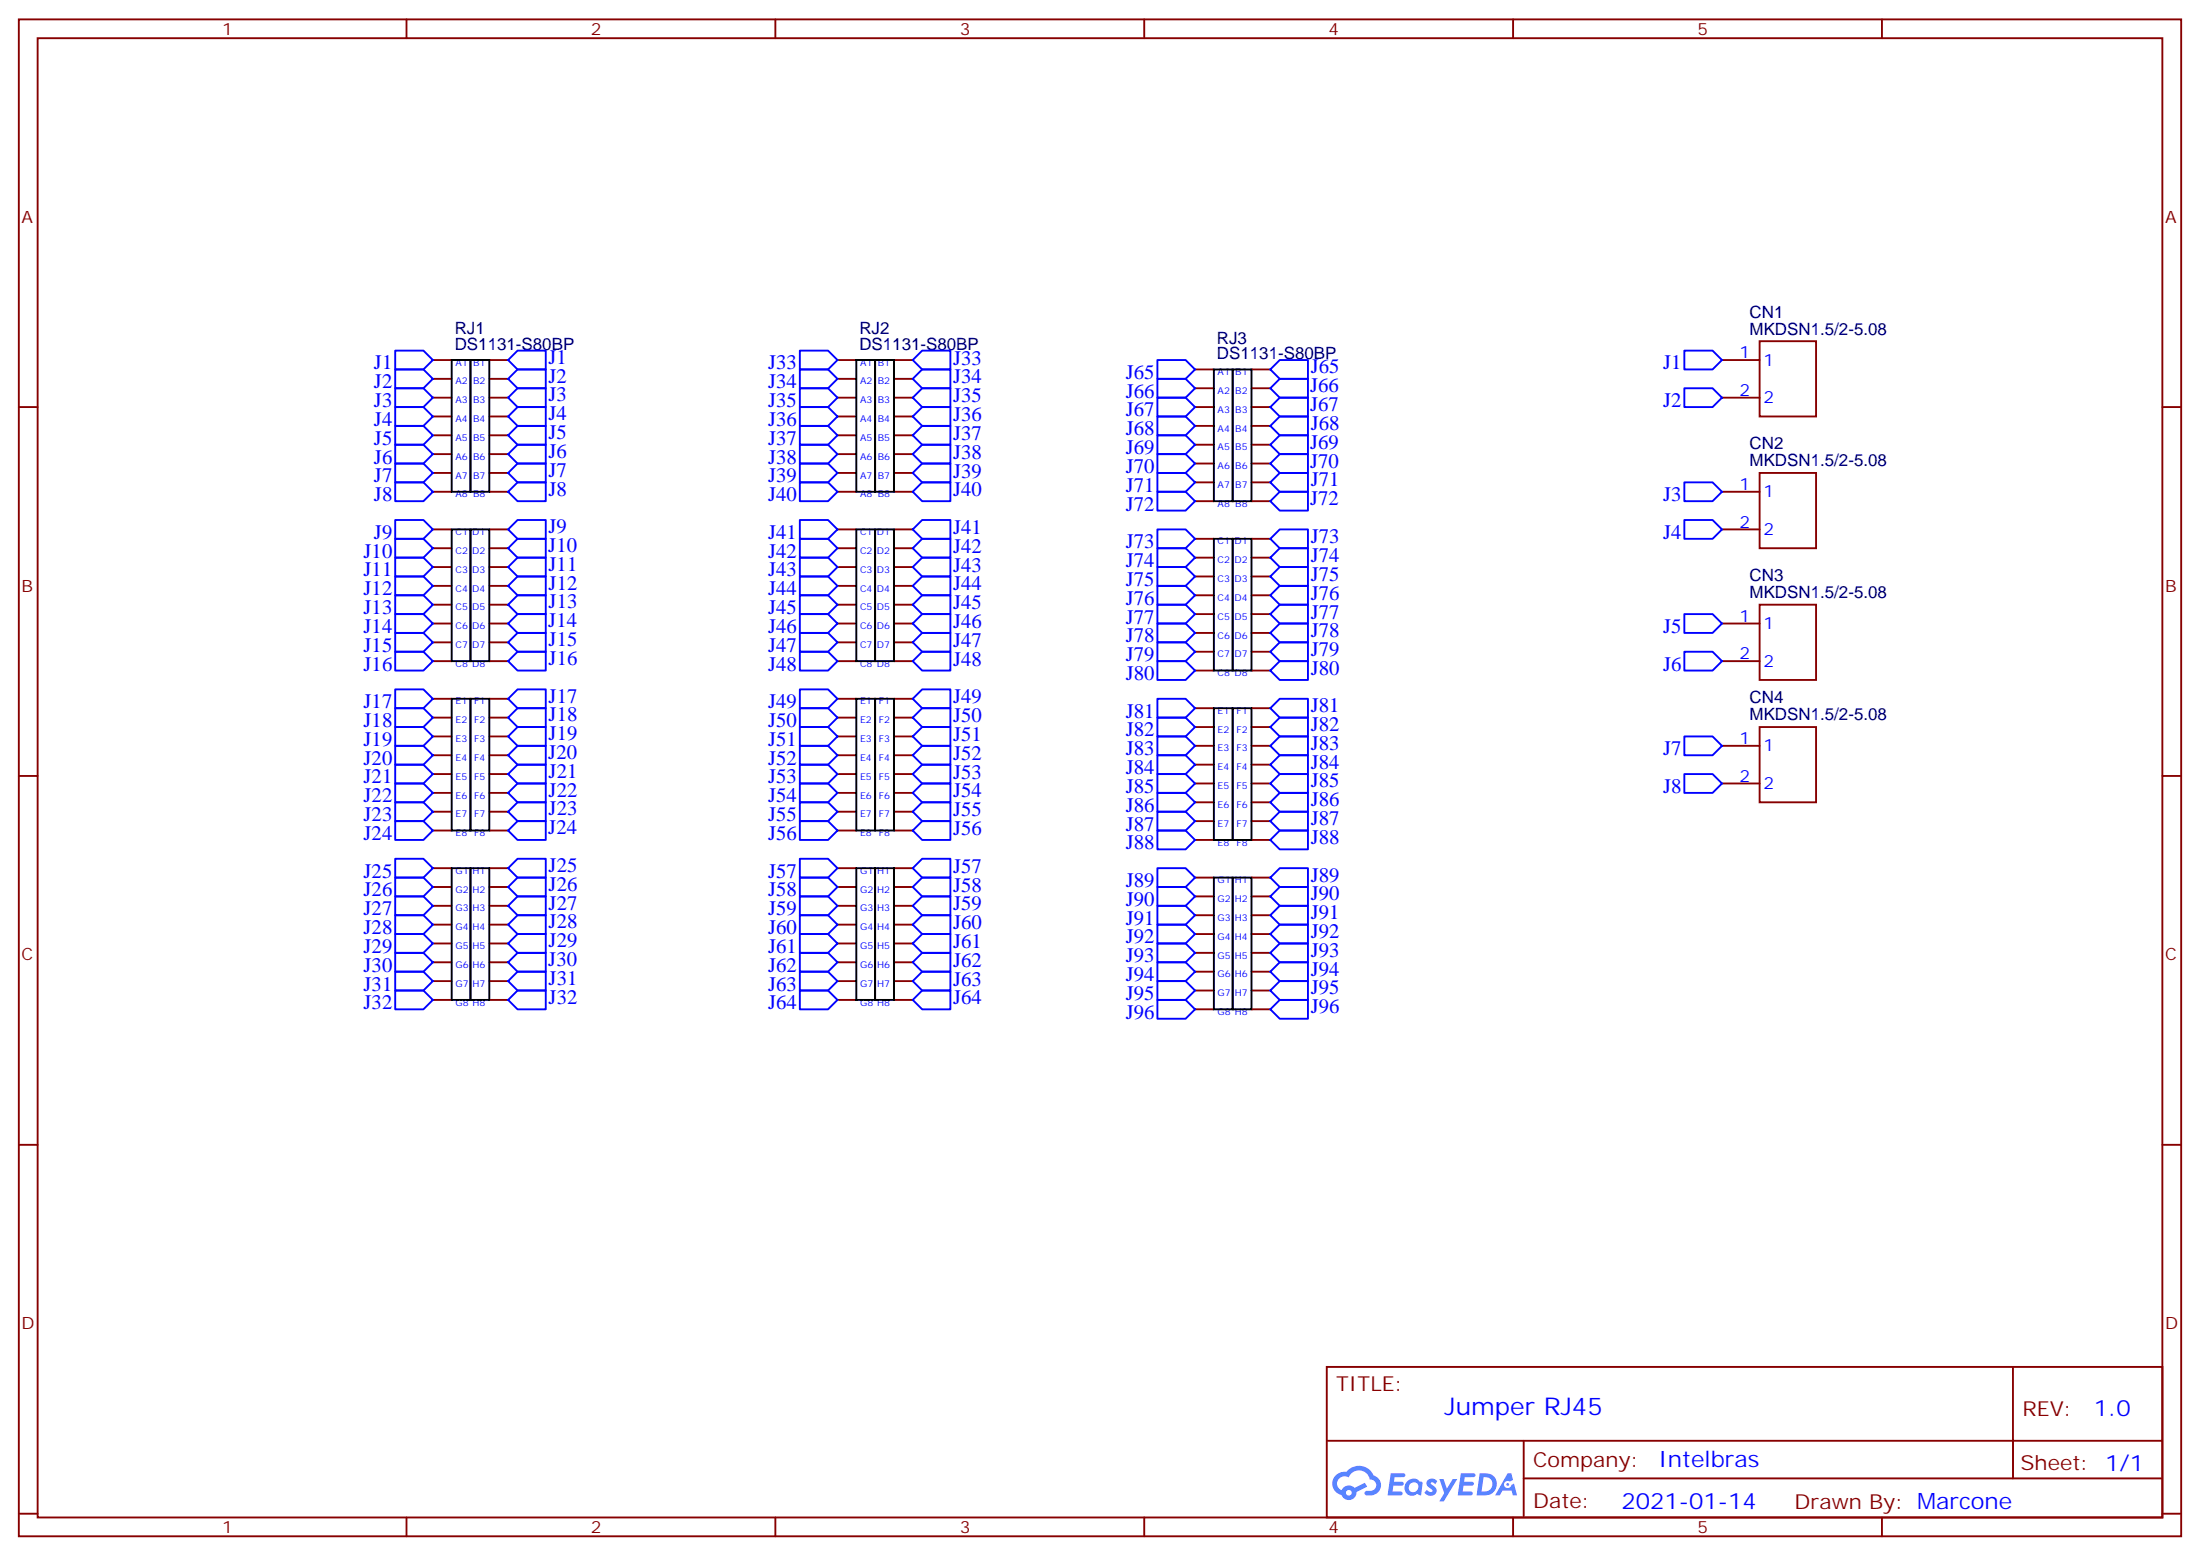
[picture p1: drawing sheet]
<svg xmlns="http://www.w3.org/2000/svg" width="412mm" height="292mm" viewBox="0 0 412 292" stroke-linecap="round" stroke-linejoin="round" font-family="sans-serif">
<g fill="none" stroke="#870000" stroke-width=".35">
<path d="M3.5 3.6h405.4v284.4h-405.4zM7.1 7.2h398.2v277.2h-398.2zM76.2 3.6v3.6M145.3 3.6v3.6M214.5 3.6v3.6M283.6 3.6v3.6M352.8 3.6v3.6M3.5 76.3h3.6M405.3 76.3h3.6M3.5 145.5h3.6M405.3 145.5h3.6M3.5 214.6h3.6"/>
<path d="M405.3 214.6h3.6M248.7 256.2h156.6v28.2h-156.6zM377.3 256.2v20.9M248.7 270.1h156.5M285.6 277.1h119.6M285.6 270.1v14.1M3.5 283.7h3.6M76.2 284.4v3.6M145.3 284.4v3.6M214.5 284.4v3.6M283.6 284.4v3.6M352.8 284.4v3.6"/>
<path d="M405.3 283.7h3.6"/>
</g>
<g fill="#5487ff">
<path d="M267.7 277.4a1.22 1.22 0 0 1 1.7 .3l-.4 .5a.47 .47 0 0 0-.3-.4 .47 .47 0 0 0-.5 .2v.2a1.55 1.55 0 0 1 1.1 1.5 1.34 1.34 0 0 1-2.3 .1l.5-.5a.6 .6 0 0 0 .5 .4 .6 .6 0 0 0 .5-.3l-.1-.2a1.25 1.25 0 0 1-.9-1.6z"/>
<path d="M260.7 276.2h1.5a1.22 1.22 0 0 1 1.2 .1 .37 .37 0 0 1-.3 .6h-1.7l-.1 .9h1.5a.37 .37 0 0 1 .3 .3 .37 .37 0 0 1-.3 .4h-1.6l-.2 1.1h.8a1.15 1.15 0 0 1 1.1 .2 .36 .36 0 0 1-.3 .5h-2.5z"/>
<path d="M273.8 276.2h1.6a1.23 1.23 0 0 1 1.1 .1 .37 .37 0 0 1-.3 .6h-1.6l-.2 .9h1.6a.37 .37 0 0 1 .3 .3 .37 .37 0 0 1-.4 .4h-1.6l-.1 1.1h.7a1.15 1.15 0 0 1 1.1 .2 .36 .36 0 0 1-.3 .5h-2.4z"/>
<path d="M282.6 276.2h.7l.3 1.2-.6 .3a.69 .69 0 0 0-1 .3 .69 .69 0 0 0 .4 1 .69 .69 0 0 0 .9-.7l.5-.2 .6 2.2h-.8l-.2-.9h-1.8l-.5 .9h-.8z"/>
<path d="M269.8 277.2h.8l.6 1.9 1.1-1.9h.9l-2.6 4.2h-.8l.9-1.5z"/>
<path d="M277.4 276.2l-.6 4.1h1.3a2.11 2.11 0 0 0 2.5-2.1 2.11 2.11 0 0 0-2.5-2zM278.1 276.9a1.39 1.39 0 0 1 1.7 1.4 1.39 1.39 0 0 1-1.8 1.3h-.3z"/>
<path d="M263.7 277.8a1.47 1.47 0 0 0-.1 2.1 1.47 1.47 0 0 0 2.1 .1l.7 .3 .3-2.3-.2-.2-.4-.1a1.49 1.49 0 0 0-2.4 .1zM264.4 278.1a.91 .91 0 0 1 1.5 .4 .91 .91 0 0 1-1 1.2 .87 .87 0 0 1-.8-.6 .87 .87 0 0 1 .3-1z"/>
<path d="M250.4 276.5a2.18 2.18 0 0 0 1.1 3.7 1.44 1.44 0 0 0 1.6 1 1.44 1.44 0 0 0 1.2-1.5l2-1-.5-.8-1.9 1a1.47 1.47 0 0 0-2.4 .5 1.39 1.39 0 0 1-.7-2 1.39 1.39 0 0 1 2-.5 2.08 2.08 0 0 1 2.2-1.3 2.08 2.08 0 0 1 1.8 1.7 1.07 1.07 0 0 1 1.2 1 1.07 1.07 0 0 1-1 1.2h-.7a.43 .43 0 0 0-.5 .3 .43 .43 0 0 0 .4 .5 2.02 2.02 0 0 0 2.3-.8 2.02 2.02 0 0 0-.2-2.4l-.8-.5a2.98 2.98 0 0 0-5.1-.7l-1.1 .1zM252.3 279.8a.55 .55 0 0 1 1.1 0 .55 .55 0 0 1-1.1 0z"/>
<circle cx="282.6" cy="278.3" r=".26"/>
</g>
<g fill="none" stroke="#870000" stroke-width=".35">
<path d="M81.1 78.1h3.6M81.1 74.5h3.6M81.1 71h3.6M81.1 67.5h3.6M91.7 78.1h3.5M91.7 74.5h3.5M91.7 71h3.5M91.7 67.5h3.5M157 78.1h3.5M157 74.5h3.5M157 71h3.5M157 67.5h3.5"/>
<path d="M167.6 78.1h3.5M167.6 74.5h3.5M167.6 71h3.5M167.6 67.5h3.5M224 79.8h3.5M224 76.3h3.5M224 72.8h3.5M224 69.3h3.5M234.6 79.8h3.5M234.6 76.3h3.5M234.6 72.8h3.5M234.6 69.3h3.5"/>
<path d="M322.8 74.5h7M322.8 67.5h7M329.8 64h10.6v14.1h-10.6zM81.1 92.2h3.6M81.1 88.7h3.6M81.1 85.1h3.6M81.1 81.6h3.6M81.1 99.2h3.6M91.7 92.2h3.5M91.7 88.7h3.5M91.7 85.1h3.5M91.7 81.6h3.5"/>
<path d="M91.7 99.2h3.5M157 92.2h3.5M157 88.7h3.5M157 85.1h3.5M157 81.6h3.5M157 99.2h3.5M167.6 92.2h3.5M167.6 88.7h3.5M167.6 85.1h3.5M167.6 81.6h3.5M167.6 99.2h3.5M224 93.9h3.5"/>
<path d="M224 90.4h3.5M224 86.9h3.5M224 83.4h3.5M234.6 93.9h3.5M234.6 90.4h3.5M234.6 86.9h3.5M234.6 83.4h3.5M322.8 92.2h7M322.8 99.2h7M329.8 88.7h10.6v14.1h-10.6zM81.1 116.9h3.6M81.1 113.3h3.6"/>
<path d="M81.1 109.8h3.6M81.1 106.3h3.6M81.1 102.8h3.6M91.7 116.9h3.5M91.7 113.3h3.5M91.7 109.8h3.5M91.7 106.3h3.5M91.7 102.8h3.5M157 116.9h3.5M157 113.3h3.5M157 109.8h3.5M157 106.3h3.5"/>
<path d="M157 102.8h3.5M167.6 116.9h3.5M167.6 113.3h3.5M167.6 109.8h3.5M167.6 106.3h3.5M167.6 102.8h3.5M224 118.6h3.5M224 115.1h3.5M224 111.6h3.5M224 108.1h3.5M224 104.5h3.5M224 101h3.5"/>
<path d="M234.6 118.6h3.5M234.6 115.1h3.5M234.6 111.6h3.5M234.6 108.1h3.5M234.6 104.5h3.5M234.6 101h3.5M322.8 116.9h7M329.8 113.3h10.6v14.2h-10.6zM81.1 123.9h3.6M81.1 120.4h3.6M81.1 138h3.6M81.1 134.5h3.6"/>
<path d="M81.1 131h3.6M91.7 123.9h3.5M91.7 120.4h3.5M91.7 138h3.5M91.7 134.5h3.5M91.7 131h3.5M157 123.9h3.5M157 120.4h3.5M157 138h3.5M157 134.5h3.5M157 131h3.5M167.6 123.9h3.5"/>
<path d="M167.6 120.4h3.5M167.6 138h3.5M167.6 134.5h3.5M167.6 131h3.5M224 125.7h3.5M224 122.2h3.5M224 139.8h3.5M224 136.3h3.5M224 132.8h3.5M234.6 125.7h3.5M234.6 122.2h3.5M234.6 139.8h3.5"/>
<path d="M234.6 136.3h3.5M234.6 132.8h3.5M322.8 123.9h7M322.8 139.8h7M329.8 136.3h10.6v14.1h-10.6zM81.1 155.7h3.6M81.1 152.2h3.6M81.1 148.6h3.6M81.1 145.1h3.6M81.1 141.6h3.6M91.7 155.7h3.5M91.7 152.2h3.5"/>
<path d="M91.7 148.6h3.5M91.7 145.1h3.5M91.7 141.6h3.5M157 155.7h3.5M157 152.2h3.5M157 148.6h3.5M157 145.1h3.5M157 141.6h3.5M167.6 155.7h3.5M167.6 152.2h3.5M167.6 148.6h3.5M167.6 145.1h3.5"/>
<path d="M167.6 141.6h3.5M224 157.4h3.5M224 153.9h3.5M224 150.4h3.5M224 146.9h3.5M224 143.3h3.5M234.6 157.4h3.5M234.6 153.9h3.5M234.6 150.4h3.5M234.6 146.9h3.5M234.6 143.3h3.5M322.8 146.9h7"/>
<path d="M81.1 176.8h3.6M81.1 173.3h3.6M81.1 169.8h3.6M81.1 166.3h3.6M81.1 162.7h3.6M91.7 176.8h3.5M91.7 173.3h3.5M91.7 169.8h3.5M91.7 166.3h3.5M91.7 162.7h3.5M157 176.8h3.5M157 173.3h3.5"/>
<path d="M157 169.8h3.5M157 166.3h3.5M157 162.7h3.5M167.6 176.8h3.5M167.6 173.3h3.5M167.6 169.8h3.5M167.6 166.3h3.5M167.6 162.7h3.5M224 178.6h3.5M224 175.1h3.5M224 171.6h3.5M224 168h3.5"/>
<path d="M224 164.5h3.5M234.6 178.6h3.5M234.6 175.1h3.5M234.6 171.6h3.5M234.6 168h3.5M234.6 164.5h3.5M81.1 187.4h3.6M81.1 183.9h3.6M81.1 180.4h3.6M91.7 187.4h3.5M91.7 183.9h3.5M91.7 180.4h3.5"/>
<path d="M157 187.4h3.5M157 183.9h3.5M157 180.4h3.5M167.6 187.4h3.5M167.6 183.9h3.5M167.6 180.4h3.5M224 189.2h3.5M224 185.7h3.5M224 182.1h3.5M234.6 189.2h3.5M234.6 185.7h3.5M234.6 182.1h3.5"/>
</g>
<g fill="none" stroke="#000" stroke-width=".35">
<path d="M84.7 67.5h3.5v24.7h-3.5zM88.2 67.5h3.5v24.7h-3.5zM160.5 67.5h3.5v24.7h-3.5zM164 67.5h3.6v24.7h-3.6zM227.5 69.3h3.6v24.6h-3.6zM231.1 69.3h3.5v24.6h-3.5zM84.7 99.2h3.5v24.7h-3.5zM88.2 99.2h3.5v24.7h-3.5zM160.5 99.2h3.5v24.7h-3.5zM164 99.2h3.6v24.7h-3.6zM227.5 101h3.6v24.7h-3.6zM231.1 101h3.5v24.7h-3.5z"/>
<path d="M84.7 131h3.5v24.7h-3.5zM88.2 131h3.5v24.7h-3.5zM160.5 131h3.5v24.7h-3.5zM164 131h3.6v24.7h-3.6zM227.5 132.8h3.6v24.6h-3.6zM231.1 132.8h3.5v24.6h-3.5zM84.7 162.7h3.5v24.7h-3.5zM88.2 162.7h3.5v24.7h-3.5zM160.5 162.7h3.5v24.7h-3.5zM164 162.7h3.6v24.7h-3.6zM227.5 164.5h3.6v24.7h-3.6zM231.1 164.5h3.5v24.7h-3.5z"/>
</g>
<g fill="none" stroke="#00f" stroke-width=".35">
<path d="M74.1 65.7h5.3l1.7 1.8-1.7 1.8h-5.3zM74.1 69.3h5.3l1.7 1.7-1.7 1.8h-5.3zM74.1 72.8h5.3l1.7 1.7-1.7 1.8h-5.3zM74.1 76.3h5.3l1.7 1.8-1.7 1.7h-5.3zM74.1 79.8h5.3l1.7 1.8-1.7 1.8h-5.3zM95.2 67.5l1.8-1.8h5.3v3.6h-5.3zM95.2 71l1.8-1.7h5.3v3.5h-5.3zM95.2 74.5l1.8-1.7h5.3v3.5h-5.3zM95.2 78.1l1.8-1.8h5.3v3.5h-5.3zM149.9 65.7h5.3l1.8 1.8-1.8 1.8h-5.3zM149.9 69.3h5.3l1.8 1.7-1.8 1.8h-5.3zM149.9 72.8h5.3l1.8 1.7-1.8 1.8h-5.3z"/>
<path d="M149.9 76.3h5.3l1.8 1.8-1.8 1.7h-5.3zM149.9 79.8h5.3l1.8 1.8-1.8 1.8h-5.3zM171.1 67.5l1.8-1.8h5.3v3.6h-5.3zM171.1 71l1.8-1.7h5.3v3.5h-5.3zM171.1 74.5l1.8-1.7h5.3v3.5h-5.3zM171.1 78.1l1.8-1.8h5.3v3.5h-5.3zM217 67.5h5.2l1.8 1.8-1.8 1.7h-5.2zM217 71h5.2l1.8 1.8-1.8 1.7h-5.2zM217 74.5h5.2l1.8 1.8-1.8 1.8h-5.2zM217 78.1h5.2l1.8 1.7-1.8 1.8h-5.2zM238.1 79.8l1.8-1.7h5.3v3.5h-5.3zM238.1 72.8l1.8-1.8h5.3v3.5h-5.3z"/>
<path d="M238.1 69.3l1.8-1.8h5.3v3.5h-5.3zM239.9 74.5h5.3v3.6h-5.3l-1.8-1.8zM315.7 65.7h5.3l1.8 1.8-1.8 1.8h-5.3zM315.7 72.8h5.3l1.8 1.7-1.8 1.8h-5.3zM74.1 83.4h5.3l1.7 1.7-1.7 1.8h-5.3zM74.1 86.9h5.3l1.7 1.8-1.7 1.7h-5.3zM74.1 90.4h5.3l1.7 1.8-1.7 1.7h-5.3zM74.1 97.5h5.3l1.7 1.7-1.7 1.8h-5.3zM95.2 81.6l1.8-1.8h5.3v3.6h-5.3zM95.2 85.1l1.8-1.7h5.3v3.5h-5.3zM95.2 88.7l1.8-1.8h5.3v3.5h-5.3zM95.2 92.2l1.8-1.8h5.3v3.5h-5.3z"/>
<path d="M95.2 99.2l1.8-1.7h5.3v3.5h-5.3zM149.9 83.4h5.3l1.8 1.7-1.8 1.8h-5.3zM149.9 86.9h5.3l1.8 1.8-1.8 1.7h-5.3zM149.9 90.4h5.3l1.8 1.8-1.8 1.7h-5.3zM149.9 97.5h5.3l1.8 1.7-1.8 1.8h-5.3zM171.1 81.6l1.8-1.8h5.3v3.6h-5.3zM171.1 85.1l1.8-1.7h5.3v3.5h-5.3zM171.1 88.7l1.8-1.8h5.3v3.5h-5.3zM171.1 92.2l1.8-1.8h5.3v3.5h-5.3zM171.1 99.2l1.8-1.7h5.3v3.5h-5.3zM217 81.6h5.2l1.8 1.8-1.8 1.7h-5.2zM217 85.1h5.2l1.8 1.8-1.8 1.8h-5.2z"/>
<path d="M217 88.7h5.2l1.8 1.7-1.8 1.8h-5.2zM217 92.2h5.2l1.8 1.7-1.8 1.8h-5.2zM217 99.2h5.2l1.8 1.8-1.8 1.8h-5.2zM238.1 93.9l1.8-1.7h5.3v3.5h-5.3zM238.1 90.4l1.8-1.7h5.3v3.5h-5.3zM238.1 86.9l1.8-1.8h5.3v3.6h-5.3zM238.1 83.4l1.8-1.8h5.3v3.5h-5.3zM315.7 90.4h5.3l1.8 1.8-1.8 1.7h-5.3zM315.7 97.5h5.3l1.8 1.7-1.8 1.8h-5.3zM74.1 101h5.3l1.7 1.8-1.7 1.7h-5.3zM74.1 104.5h5.3l1.7 1.8-1.7 1.8h-5.3zM74.1 108.1h5.3l1.7 1.7-1.7 1.8h-5.3z"/>
<path d="M74.1 111.6h5.3l1.7 1.7-1.7 1.8h-5.3zM74.1 115.1h5.3l1.7 1.8-1.7 1.7h-5.3zM74.1 118.6h5.3l1.7 1.8-1.7 1.8h-5.3zM95.2 116.9l1.8-1.8h5.3v3.5h-5.3zM95.2 113.3l1.8-1.7h5.3v3.5h-5.3zM95.2 106.3l1.8-1.8h5.3v3.6h-5.3zM95.2 102.8l1.8-1.8h5.3v3.5h-5.3zM97 108.1h5.3v3.5h-5.3l-1.8-1.8zM149.9 101h5.3l1.8 1.8-1.8 1.7h-5.3zM149.9 104.5h5.3l1.8 1.8-1.8 1.8h-5.3zM149.9 108.1h5.3l1.8 1.7-1.8 1.8h-5.3zM149.9 111.6h5.3l1.8 1.7-1.8 1.8h-5.3z"/>
<path d="M149.9 115.1h5.3l1.8 1.8-1.8 1.7h-5.3zM149.9 118.6h5.3l1.8 1.8-1.8 1.8h-5.3zM171.1 116.9l1.8-1.8h5.3v3.5h-5.3zM171.1 113.3l1.8-1.7h5.3v3.5h-5.3zM171.1 106.3l1.8-1.8h5.3v3.6h-5.3zM171.1 102.8l1.8-1.8h5.3v3.5h-5.3zM172.9 108.1h5.3v3.5h-5.3l-1.8-1.8zM217 102.8h5.2l1.8 1.7-1.8 1.8h-5.2zM217 106.3h5.2l1.8 1.8-1.8 1.7h-5.2zM217 109.8h5.2l1.8 1.8-1.8 1.7h-5.2zM217 113.3h5.2l1.8 1.8-1.8 1.8h-5.2zM217 116.9h5.2l1.8 1.7-1.8 1.8h-5.2z"/>
<path d="M238.1 118.6l1.8-1.7h5.3v3.5h-5.3zM238.1 115.1l1.8-1.8h5.3v3.6h-5.3zM238.1 111.6l1.8-1.8h5.3v3.5h-5.3zM238.1 108.1l1.8-1.8h5.3v3.5h-5.3zM238.1 104.5l1.8-1.7h5.3v3.5h-5.3zM238.1 101l1.8-1.8h5.3v3.6h-5.3zM315.7 115.1h5.3l1.8 1.8-1.8 1.7h-5.3zM74.1 122.2h5.3l1.7 1.7-1.7 1.8h-5.3zM74.1 129.2h5.3l1.7 1.8-1.7 1.8h-5.3zM74.1 132.8h5.3l1.7 1.7-1.7 1.8h-5.3zM74.1 136.3h5.3l1.7 1.7-1.7 1.8h-5.3zM74.1 139.8h5.3l1.7 1.8-1.7 1.7h-5.3z"/>
<path d="M95.2 120.4l1.8-1.8h5.3v3.6h-5.3zM95.2 123.9l1.8-1.7h5.3v3.5h-5.3zM95.2 138l1.8-1.7h5.3v3.5h-5.3zM95.2 134.5l1.8-1.7h5.3v3.5h-5.3zM95.2 131l1.8-1.8h5.3v3.6h-5.3zM149.9 122.2h5.3l1.8 1.7-1.8 1.8h-5.3zM149.9 129.2h5.3l1.8 1.8-1.8 1.8h-5.3zM149.9 132.8h5.3l1.8 1.7-1.8 1.8h-5.3zM149.9 136.3h5.3l1.8 1.7-1.8 1.8h-5.3zM149.9 139.8h5.3l1.8 1.8-1.8 1.7h-5.3zM171.1 123.9l1.8-1.7h5.3v3.5h-5.3zM171.1 120.4l1.8-1.8h5.3v3.6h-5.3z"/>
<path d="M171.1 138l1.8-1.7h5.3v3.5h-5.3zM171.1 134.5l1.8-1.7h5.3v3.5h-5.3zM171.1 131l1.8-1.8h5.3v3.6h-5.3zM217 120.4h5.2l1.8 1.8-1.8 1.7h-5.2zM217 123.9h5.2l1.8 1.8-1.8 1.8h-5.2zM217 131h5.2l1.8 1.8-1.8 1.7h-5.2zM217 134.5h5.2l1.8 1.8-1.8 1.7h-5.2zM217 138h5.2l1.8 1.8-1.8 1.8h-5.2zM238.1 125.7l1.8-1.8h5.3v3.6h-5.3zM238.1 122.2l1.8-1.8h5.3v3.5h-5.3zM238.1 139.8l1.8-1.8h5.3v3.6h-5.3zM238.1 136.3l1.8-1.8h5.3v3.5h-5.3z"/>
<path d="M238.1 132.8l1.8-1.8h5.3v3.5h-5.3zM315.7 122.2h5.3l1.8 1.7-1.8 1.8h-5.3zM315.7 138h5.3l1.8 1.8-1.8 1.8h-5.3zM74.1 143.3h5.3l1.7 1.8-1.7 1.8h-5.3zM74.1 146.9h5.3l1.7 1.7-1.7 1.8h-5.3zM74.1 150.4h5.3l1.7 1.8-1.7 1.7h-5.3zM74.1 153.9h5.3l1.7 1.8-1.7 1.7h-5.3zM95.2 155.7l1.8-1.8h5.3v3.5h-5.3zM95.2 152.2l1.8-1.8h5.3v3.5h-5.3zM95.2 148.6l1.8-1.7h5.3v3.5h-5.3zM95.2 145.1l1.8-1.8h5.3v3.6h-5.3zM95.2 141.6l1.8-1.8h5.3v3.5h-5.3z"/>
<path d="M149.9 143.3h5.3l1.8 1.8-1.8 1.8h-5.3zM149.9 146.9h5.3l1.8 1.7-1.8 1.8h-5.3zM149.9 150.4h5.3l1.8 1.8-1.8 1.7h-5.3zM149.9 153.9h5.3l1.8 1.8-1.8 1.7h-5.3zM171.1 152.2l1.8-1.8h5.3v3.5h-5.3zM171.1 148.6l1.8-1.7h5.3v3.5h-5.3zM171.1 145.1l1.8-1.8h5.3v3.6h-5.3zM171.1 141.6l1.8-1.8h5.3v3.5h-5.3zM171.1 155.7l1.8-1.8h5.3v3.5h-5.3zM217 141.6h5.2l1.8 1.7-1.8 1.8h-5.2zM217 145.1h5.2l1.8 1.8-1.8 1.7h-5.2zM217 148.6h5.2l1.8 1.8-1.8 1.8h-5.2z"/>
<path d="M217 152.2h5.2l1.8 1.7-1.8 1.8h-5.2zM217 155.7h5.2l1.8 1.7-1.8 1.8h-5.2zM238.1 157.4l1.8-1.7h5.3v3.5h-5.3zM238.1 153.9l1.8-1.7h5.3v3.5h-5.3zM238.1 150.4l1.8-1.8h5.3v3.6h-5.3zM238.1 146.9l1.8-1.8h5.3v3.5h-5.3zM238.1 143.3l1.8-1.7h5.3v3.5h-5.3zM315.7 145.1h5.3l1.8 1.8-1.8 1.7h-5.3zM74.1 161h5.3l1.7 1.7-1.7 1.8h-5.3zM74.1 164.5h5.3l1.7 1.8-1.7 1.7h-5.3zM74.1 168h5.3l1.7 1.8-1.7 1.8h-5.3zM74.1 171.6h5.3l1.7 1.7-1.7 1.8h-5.3z"/>
<path d="M74.1 175.1h5.3l1.7 1.7-1.7 1.8h-5.3zM74.1 178.6h5.3l1.7 1.8-1.7 1.7h-5.3zM95.2 162.7l1.8-1.7h5.3v3.5h-5.3zM95.2 166.3l1.8-1.8h5.3v3.5h-5.3zM95.2 169.8l1.8-1.8h5.3v3.6h-5.3zM95.2 176.8l1.8-1.7h5.3v3.5h-5.3zM97 171.6h5.3v3.5h-5.3l-1.8-1.8zM97 178.6h5.3v3.5h-5.3l-1.8-1.7zM149.9 161h5.3l1.8 1.7-1.8 1.8h-5.3zM149.9 164.5h5.3l1.8 1.8-1.8 1.7h-5.3zM149.9 168h5.3l1.8 1.8-1.8 1.8h-5.3zM149.9 171.6h5.3l1.8 1.7-1.8 1.8h-5.3z"/>
<path d="M149.9 175.1h5.3l1.8 1.7-1.8 1.8h-5.3zM149.9 178.6h5.3l1.8 1.8-1.8 1.7h-5.3zM171.1 176.8l1.8-1.7h5.3v3.5h-5.3zM171.1 169.8l1.8-1.8h5.3v3.6h-5.3zM171.1 166.3l1.8-1.8h5.3v3.5h-5.3zM171.1 162.7l1.8-1.7h5.3v3.5h-5.3zM172.9 178.6h5.3v3.5h-5.3l-1.8-1.7zM172.9 171.6h5.3v3.5h-5.3l-1.8-1.8zM217 162.7h5.2l1.8 1.8-1.8 1.8h-5.2zM217 166.3h5.2l1.8 1.7-1.8 1.8h-5.2zM217 169.8h5.2l1.8 1.8-1.8 1.7h-5.2zM217 173.3h5.2l1.8 1.8-1.8 1.7h-5.2z"/>
<path d="M217 176.8h5.2l1.8 1.8-1.8 1.8h-5.2zM238.1 164.5l1.8-1.8h5.3v3.6h-5.3zM238.1 178.6l1.8-1.8h5.3v3.6h-5.3zM238.1 175.1l1.8-1.8h5.3v3.5h-5.3zM238.1 171.6l1.8-1.8h5.3v3.5h-5.3zM238.1 168l1.8-1.7h5.3v3.5h-5.3zM74.1 182.1h5.3l1.7 1.8-1.7 1.8h-5.3zM74.1 185.7h5.3l1.7 1.7-1.7 1.8h-5.3zM95.2 183.9l1.8-1.8h5.3v3.6h-5.3zM95.2 187.4l1.8-1.7h5.3v3.5h-5.3zM149.9 182.1h5.3l1.8 1.8-1.8 1.8h-5.3zM149.9 185.7h5.3l1.8 1.7-1.8 1.8h-5.3z"/>
<path d="M171.1 187.4l1.8-1.7h5.3v3.5h-5.3zM171.1 183.9l1.8-1.8h5.3v3.6h-5.3zM217 180.4h5.2l1.8 1.7-1.8 1.8h-5.2zM217 183.9h5.2l1.8 1.8-1.8 1.7h-5.2zM217 187.4h5.2l1.8 1.8-1.8 1.8h-5.2zM238.1 189.2l1.8-1.8h5.3v3.6h-5.3zM238.1 185.7l1.8-1.8h5.3v3.5h-5.3zM238.1 182.1l1.8-1.7h5.3v3.5h-5.3z"/>
</g>
<text font-size="4.6" fill="#00f" x="270.8" y="265.3">Jumper RJ45</text>
<g font-size="4.2" fill="#00f">
<text x="392.5" y="265.5">1.0</text>
<text x="310.9" y="275">Intelbras</text>
<text x="304" y="282.9">2021-01-14</text>
</g>
<g font-size="3.9" fill="#00f">
<text x="70.1" y="69.3">J1</text>
<text x="102.8" y="68.2">J1</text>
<text x="102.8" y="71.7">J2</text>
<text x="144" y="69.3">J33</text>
<text x="178.7" y="68.3">J33</text>
<text x="178.7" y="71.9">J34</text>
<text x="211" y="71">J65</text>
<text x="245.7" y="70">J65</text>
<text x="311.8" y="69.3">J1</text>
<text x="70.1" y="72.8">J2</text>
<text x="70.1" y="76.3">J3</text>
<text x="102.8" y="75.2">J3</text>
<text x="144" y="72.8">J34</text>
<text x="144" y="76.3">J35</text>
<text x="178.7" y="75.4">J35</text>
<text x="211" y="74.5">J66</text>
<text x="245.6" y="77.1">J67</text>
<text x="245.6" y="73.5">J66</text>
<text x="311.8" y="76.3">J2</text>
<text x="70.1" y="79.8">J4</text>
<text x="70.1" y="83.4">J5</text>
<text x="102.8" y="78.8">J4</text>
<text x="102.8" y="82.3">J5</text>
<text x="144" y="79.8">J36</text>
<text x="144" y="83.4">J37</text>
<text x="178.7" y="78.9">J36</text>
<text x="178.7" y="82.5">J37</text>
<text x="211" y="78.1">J67</text>
<text x="211" y="81.6">J68</text>
<text x="245.7" y="80.6">J68</text>
<text x="70.1" y="86.9">J6</text>
<text x="102.8" y="85.8">J6</text>
<text x="102.8" y="89.4">J7</text>
<text x="144" y="86.9">J38</text>
<text x="178.7" y="86">J38</text>
<text x="178.7" y="89.5">J39</text>
<text x="211" y="85.1">J69</text>
<text x="211" y="88.7">J70</text>
<text x="245.6" y="87.6">J70</text>
<text x="245.6" y="84.1">J69</text>
<text x="70.1" y="90.4">J7</text>
<text x="70.1" y="93.9">J8</text>
<text x="102.8" y="92.9">J8</text>
<text x="144" y="90.4">J39</text>
<text x="144" y="93.9">J40</text>
<text x="178.7" y="93">J40</text>
<text x="211" y="92.2">J71</text>
<text x="211" y="95.7">J72</text>
<text x="245.6" y="94.7">J72</text>
<text x="245.7" y="91.2">J71</text>
<text x="311.8" y="93.9">J3</text>
<text x="70.1" y="101">J9</text>
<text x="102.8" y="99.9">J9</text>
<text x="144" y="101">J41</text>
<text x="178.7" y="100.1">J41</text>
<text x="245.7" y="101.9">J73</text>
<text x="311.8" y="101">J4</text>
<text x="68.2" y="104.5">J10</text>
<text x="102.8" y="103.5">J10</text>
<text x="102.8" y="107">J11</text>
<text x="144" y="104.5">J42</text>
<text x="178.7" y="107.1">J43</text>
<text x="178.7" y="103.6">J42</text>
<text x="211" y="102.8">J73</text>
<text x="211" y="106.3">J74</text>
<text x="245.7" y="105.4">J74</text>
<text x="68.2" y="108.1">J11</text>
<text x="68.2" y="111.6">J12</text>
<text x="102.8" y="110.5">J12</text>
<text x="144" y="108.1">J43</text>
<text x="144" y="111.6">J44</text>
<text x="178.7" y="110.7">J44</text>
<text x="211" y="109.8">J75</text>
<text x="211" y="113.3">J76</text>
<text x="245.7" y="112.4">J76</text>
<text x="245.7" y="108.9">J75</text>
<text x="68.2" y="115.1">J13</text>
<text x="68.2" y="118.6">J14</text>
<text x="102.8" y="117.6">J14</text>
<text x="102.8" y="114">J13</text>
<text x="144" y="115.1">J45</text>
<text x="144" y="118.6">J46</text>
<text x="178.7" y="117.7">J46</text>
<text x="178.7" y="114.2">J45</text>
<text x="211" y="116.9">J77</text>
<text x="245.7" y="119.5">J78</text>
<text x="245.7" y="116">J77</text>
<text x="311.8" y="118.6">J5</text>
<text x="68.2" y="122.2">J15</text>
<text x="68.2" y="125.7">J16</text>
<text x="102.8" y="121.1">J15</text>
<text x="102.8" y="124.6">J16</text>
<text x="144" y="122.2">J47</text>
<text x="144" y="125.7">J48</text>
<text x="178.7" y="124.8">J48</text>
<text x="178.7" y="121.3">J47</text>
<text x="211" y="120.4">J78</text>
<text x="211" y="123.9">J79</text>
<text x="245.7" y="123">J79</text>
<text x="311.8" y="125.7">J6</text>
<text x="102.8" y="131.7">J17</text>
<text x="178.7" y="131.8">J49</text>
<text x="211" y="127.5">J80</text>
<text x="245.7" y="126.5">J80</text>
<text x="68.2" y="132.8">J17</text>
<text x="68.2" y="136.3">J18</text>
<text x="102.8" y="135.2">J18</text>
<text x="144" y="132.8">J49</text>
<text x="144" y="136.3">J50</text>
<text x="178.7" y="135.4">J50</text>
<text x="211" y="134.5">J81</text>
<text x="245.7" y="137">J82</text>
<text x="245.7" y="133.5">J81</text>
<text x="68.2" y="139.8">J19</text>
<text x="68.2" y="143.3">J20</text>
<text x="102.8" y="142.3">J20</text>
<text x="102.8" y="138.7">J19</text>
<text x="144" y="139.8">J51</text>
<text x="144" y="143.3">J52</text>
<text x="178.7" y="142.4">J52</text>
<text x="178.7" y="138.9">J51</text>
<text x="211" y="138">J82</text>
<text x="211" y="141.6">J83</text>
<text x="245.7" y="140.6">J83</text>
<text x="311.8" y="141.6">J7</text>
<text x="68.2" y="146.9">J21</text>
<text x="102.8" y="149.3">J22</text>
<text x="102.8" y="145.8">J21</text>
<text x="144" y="146.9">J53</text>
<text x="178.7" y="149.5">J54</text>
<text x="178.7" y="146">J53</text>
<text x="211" y="145.1">J84</text>
<text x="211" y="148.6">J85</text>
<text x="245.7" y="147.6">J85</text>
<text x="245.7" y="144.1">J84</text>
<text x="311.8" y="148.6">J8</text>
<text x="68.2" y="150.4">J22</text>
<text x="68.2" y="153.9">J23</text>
<text x="102.8" y="152.9">J23</text>
<text x="144" y="150.4">J54</text>
<text x="144" y="153.9">J55</text>
<text x="178.7" y="153">J55</text>
<text x="211" y="152.2">J86</text>
<text x="211" y="155.7">J87</text>
<text x="245.7" y="154.7">J87</text>
<text x="245.7" y="151.1">J86</text>
<text x="68.2" y="157.4">J24</text>
<text x="102.8" y="156.4">J24</text>
<text x="144" y="157.4">J56</text>
<text x="178.7" y="156.5">J56</text>
<text x="211" y="159.2">J88</text>
<text x="245.7" y="158.2">J88</text>
<text x="68.2" y="164.5">J25</text>
<text x="102.8" y="163.4">J25</text>
<text x="102.8" y="167">J26</text>
<text x="144" y="164.5">J57</text>
<text x="178.7" y="167.1">J58</text>
<text x="178.7" y="163.6">J57</text>
<text x="211" y="166.3">J89</text>
<text x="245.7" y="165.2">J89</text>
<text x="68.2" y="168">J26</text>
<text x="68.2" y="171.6">J27</text>
<text x="102.8" y="170.5">J27</text>
<text x="144" y="168">J58</text>
<text x="144" y="171.6">J59</text>
<text x="178.7" y="170.6">J59</text>
<text x="211" y="169.8">J90</text>
<text x="211" y="173.3">J91</text>
<text x="245.7" y="172.3">J91</text>
<text x="245.7" y="168.8">J90</text>
<text x="68.2" y="175.1">J28</text>
<text x="68.2" y="178.6">J29</text>
<text x="102.8" y="174">J28</text>
<text x="102.8" y="177.5">J29</text>
<text x="144" y="175.1">J60</text>
<text x="144" y="178.6">J61</text>
<text x="178.7" y="177.7">J61</text>
<text x="178.7" y="174.2">J60</text>
<text x="211" y="176.8">J92</text>
<text x="245.7" y="179.4">J93</text>
<text x="245.7" y="175.8">J92</text>
<text x="68.2" y="182.1">J30</text>
<text x="68.2" y="185.7">J31</text>
<text x="102.8" y="181.1">J30</text>
<text x="102.8" y="184.6">J31</text>
<text x="144" y="182.1">J62</text>
<text x="144" y="185.7">J63</text>
<text x="178.7" y="184.8">J63</text>
<text x="178.7" y="181.2">J62</text>
<text x="211" y="180.4">J93</text>
<text x="211" y="183.9">J94</text>
<text x="245.7" y="182.9">J94</text>
<text x="68.2" y="189.2">J32</text>
<text x="102.8" y="188.1">J32</text>
<text x="144" y="189.2">J64</text>
<text x="178.7" y="188.3">J64</text>
<text x="211" y="187.4">J95</text>
<text x="211" y="191">J96</text>
<text x="245.7" y="189.9">J96</text>
<text x="245.7" y="186.4">J95</text>
</g>
<g font-size="3.9" fill="#800">
<text x="250.5" y="260.8">TITLE:</text>
<text x="379.1" y="265.5">REV:</text>
<text x="287.4" y="275">Company:</text>
<text x="378.7" y="275.6">Sheet: 1/1</text>
<text x="287.4" y="282.7">Date:</text>
<text x="336.4" y="282.8">Drawn By: Marcone</text>
</g>
<g font-size="3.2" fill="#800">
<text x="41.6" y="6.6">1</text>
<text x="110.8" y="6.6">2</text>
<text x="179.9" y="6.6">3</text>
<text x="249.1" y="6.6">4</text>
<text x="318.2" y="6.6">5</text>
<text x="4.1" y="41.7">A</text>
<text x="405.9" y="41.7">A</text>
<text x="4.1" y="110.9">B</text>
<text x="405.9" y="110.9">B</text>
<text x="4.1" y="180">C</text>
<text x="405.9" y="180">C</text>
<text x="4.1" y="249.2">D</text>
<text x="405.9" y="249.2">D</text>
<text x="41.6" y="287.4">1</text>
<text x="110.8" y="287.4">2</text>
<text x="179.9" y="287.4">3</text>
<text x="249.1" y="287.4">4</text>
<text x="318.2" y="287.4">5</text>
</g>
<g font-size="3.2" fill="#000080">
<text x="328" y="59.5">CN1</text>
<text x="85.2" y="65.6">DS1131-S80BP</text>
<text x="85.2" y="62.7">RJ1</text>
<text x="161.1" y="65.6">DS1131-S80BP</text>
<text x="161.1" y="62.7">RJ2</text>
<text x="228.1" y="64.4">RJ3</text>
<text x="328" y="62.7">MKDSN1.5/2-5.08</text>
<text x="228.1" y="67.4">DS1131-S80BP</text>
<text x="328" y="87.4">MKDSN1.5/2-5.08</text>
<text x="328" y="84.2">CN2</text>
<text x="328" y="112.1">MKDSN1.5/2-5.08</text>
<text x="328" y="108.9">CN3</text>
<text x="328" y="131.8">CN4</text>
<text x="328" y="135">MKDSN1.5/2-5.08</text>
</g>
<g font-size="3.2" fill="#00f">
<text x="326.1" y="67.1">1</text>
<text x="330.6" y="68.5">1</text>
<text x="326.1" y="74.2">2</text>
<text x="330.6" y="75.6">2</text>
<text x="326.1" y="91.8">1</text>
<text x="330.6" y="93.2">1</text>
<text x="326.1" y="98.9">2</text>
<text x="330.6" y="100.3">2</text>
<text x="326.1" y="116.5">1</text>
<text x="330.6" y="117.9">1</text>
<text x="326.1" y="123.6">2</text>
<text x="330.6" y="125">2</text>
<text x="326.1" y="139.5">1</text>
<text x="330.6" y="140.9">1</text>
<text x="326.1" y="146.5">2</text>
<text x="330.6" y="147.9">2</text>
</g>
<g font-size="1.8" fill="#00f">
<text x="85.4" y="68.5">A1</text>
<text x="88.7" y="68.5">B1</text>
<text x="161.2" y="68.5">A1</text>
<text x="164.5" y="68.5">B1</text>
<text x="228.2" y="70.3">A1</text>
<text x="231.6" y="70.3">B1</text>
<text x="85.4" y="75.6">A3</text>
<text x="85.4" y="72.1">A2</text>
<text x="88.7" y="72.1">B2</text>
<text x="88.7" y="75.6">B3</text>
<text x="161.2" y="75.6">A3</text>
<text x="161.2" y="72.1">A2</text>
<text x="164.5" y="72.1">B2</text>
<text x="164.5" y="75.6">B3</text>
<text x="228.2" y="77.4">A3</text>
<text x="228.2" y="73.8">A2</text>
<text x="231.6" y="73.8">B2</text>
<text x="231.6" y="77.4">B3</text>
<text x="85.4" y="82.7">A5</text>
<text x="85.4" y="79.1">A4</text>
<text x="88.7" y="79.1">B4</text>
<text x="88.7" y="82.7">B5</text>
<text x="161.2" y="82.7">A5</text>
<text x="161.2" y="79.1">A4</text>
<text x="164.5" y="79.1">B4</text>
<text x="164.5" y="82.7">B5</text>
<text x="228.2" y="80.9">A4</text>
<text x="231.6" y="80.9">B4</text>
<text x="85.4" y="89.7">A7</text>
<text x="85.4" y="86.2">A6</text>
<text x="88.7" y="86.2">B6</text>
<text x="88.7" y="89.7">B7</text>
<text x="161.2" y="89.7">A7</text>
<text x="161.2" y="86.2">A6</text>
<text x="164.5" y="86.2">B6</text>
<text x="164.5" y="89.7">B7</text>
<text x="228.2" y="87.9">A6</text>
<text x="228.2" y="84.4">A5</text>
<text x="231.6" y="84.4">B5</text>
<text x="231.6" y="87.9">B6</text>
<text x="85.4" y="93.2">A8 B8</text>
<text x="161.2" y="93.2">A8 B8</text>
<text x="228.2" y="95">A8 B8</text>
<text x="228.2" y="91.5">A7</text>
<text x="231.6" y="91.5">B7</text>
<text x="85.4" y="100.3">C1</text>
<text x="88.5" y="100.3">D1</text>
<text x="161.2" y="100.3">C1</text>
<text x="164.4" y="100.3">D1</text>
<text x="85.4" y="107.4">C3</text>
<text x="85.4" y="103.8">C2</text>
<text x="88.5" y="103.8">D2</text>
<text x="88.5" y="107.4">D3</text>
<text x="161.2" y="107.4">C3</text>
<text x="161.2" y="103.8">C2</text>
<text x="164.4" y="103.8">D2</text>
<text x="164.4" y="107.4">D3</text>
<text x="228.2" y="105.6">C2</text>
<text x="228.2" y="102.1">C1</text>
<text x="231.4" y="102.1">D1</text>
<text x="231.4" y="105.6">D2</text>
<text x="85.4" y="110.9">C4</text>
<text x="88.5" y="110.9">D4</text>
<text x="161.2" y="110.9">C4</text>
<text x="164.4" y="110.9">D4</text>
<text x="228.2" y="112.6">C4</text>
<text x="228.2" y="109.1">C3</text>
<text x="231.4" y="109.1">D3</text>
<text x="231.4" y="112.6">D4</text>
<text x="85.4" y="117.9">C6</text>
<text x="85.4" y="114.4">C5</text>
<text x="88.5" y="114.4">D5</text>
<text x="88.5" y="117.9">D6</text>
<text x="161.2" y="117.9">C6</text>
<text x="161.2" y="114.4">C5</text>
<text x="164.4" y="114.4">D5</text>
<text x="164.4" y="117.9">D6</text>
<text x="228.2" y="119.7">C6</text>
<text x="228.2" y="116.2">C5</text>
<text x="231.4" y="116.2">D5</text>
<text x="231.4" y="119.7">D6</text>
<text x="85.4" y="125">C8 D8</text>
<text x="85.4" y="121.5">C7</text>
<text x="88.5" y="121.5">D7</text>
<text x="161.2" y="125">C8 D8</text>
<text x="161.2" y="121.5">C7</text>
<text x="164.4" y="121.5">D7</text>
<text x="228.2" y="123.2">C7</text>
<text x="231.4" y="123.2">D7</text>
<text x="228.2" y="126.8">C8 D8</text>
<text x="85.4" y="135.6">E2</text>
<text x="85.4" y="132">E1</text>
<text x="88.9" y="132">F1</text>
<text x="88.9" y="135.6">F2</text>
<text x="161.2" y="135.6">E2</text>
<text x="161.2" y="132">E1</text>
<text x="164.7" y="132">F1</text>
<text x="164.7" y="135.6">F2</text>
<text x="228.2" y="137.3">E2</text>
<text x="228.2" y="133.8">E1</text>
<text x="231.8" y="133.8">F1</text>
<text x="231.8" y="137.3">F2</text>
<text x="85.4" y="142.6">E4</text>
<text x="85.4" y="139.1">E3</text>
<text x="88.9" y="139.1">F3</text>
<text x="88.9" y="142.6">F4</text>
<text x="161.2" y="142.6">E4</text>
<text x="161.2" y="139.1">E3</text>
<text x="164.7" y="139.1">F3</text>
<text x="164.7" y="142.6">F4</text>
<text x="228.2" y="140.9">E3</text>
<text x="231.8" y="140.9">F3</text>
<text x="85.4" y="149.7">E6</text>
<text x="85.4" y="146.2">E5</text>
<text x="88.9" y="146.2">F5</text>
<text x="88.9" y="149.7">F6</text>
<text x="161.2" y="149.7">E6</text>
<text x="161.2" y="146.2">E5</text>
<text x="164.7" y="146.2">F5</text>
<text x="164.7" y="149.7">F6</text>
<text x="228.2" y="147.9">E5</text>
<text x="228.2" y="144.4">E4</text>
<text x="231.8" y="144.4">F4</text>
<text x="231.8" y="147.9">F5</text>
<text x="85.4" y="153.2">E7</text>
<text x="88.9" y="153.2">F7</text>
<text x="161.2" y="153.2">E7</text>
<text x="164.7" y="153.2">F7</text>
<text x="228.2" y="155">E7</text>
<text x="228.2" y="151.4">E6</text>
<text x="231.8" y="151.4">F6</text>
<text x="231.8" y="155">F7</text>
<text x="85.4" y="156.7">E8 F8</text>
<text x="161.2" y="156.7">E8 F8</text>
<text x="228.2" y="158.5">E8 F8</text>
<text x="85.4" y="167.3">G2</text>
<text x="85.4" y="163.8">G1</text>
<text x="88.6" y="163.8">H1</text>
<text x="88.6" y="167.3">H2</text>
<text x="161.2" y="167.3">G2</text>
<text x="161.2" y="163.8">G1</text>
<text x="164.4" y="163.8">H1</text>
<text x="164.4" y="167.3">H2</text>
<text x="228.2" y="165.6">G1</text>
<text x="231.4" y="165.6">H1</text>
<text x="85.4" y="170.9">G3</text>
<text x="88.6" y="170.9">H3</text>
<text x="161.2" y="170.9">G3</text>
<text x="164.4" y="170.9">H3</text>
<text x="228.2" y="172.6">G3</text>
<text x="228.2" y="169.1">G2</text>
<text x="231.4" y="169.1">H2</text>
<text x="231.4" y="172.6">H3</text>
<text x="85.4" y="177.9">G5</text>
<text x="85.4" y="174.4">G4</text>
<text x="88.6" y="174.4">H4</text>
<text x="88.6" y="177.9">H5</text>
<text x="161.2" y="177.9">G5</text>
<text x="161.2" y="174.4">G4</text>
<text x="164.4" y="174.4">H4</text>
<text x="164.4" y="177.9">H5</text>
<text x="228.2" y="179.7">G5</text>
<text x="228.2" y="176.1">G4</text>
<text x="231.4" y="176.1">H4</text>
<text x="231.4" y="179.7">H5</text>
<text x="85.4" y="185">G7</text>
<text x="85.4" y="181.4">G6</text>
<text x="88.6" y="181.4">H6</text>
<text x="88.6" y="185">H7</text>
<text x="161.2" y="185">G7</text>
<text x="161.2" y="181.4">G6</text>
<text x="164.4" y="181.4">H6</text>
<text x="164.4" y="185">H7</text>
<text x="228.2" y="183.2">G6</text>
<text x="231.4" y="183.2">H6</text>
<text x="85.4" y="188.5">G8 H8</text>
<text x="161.2" y="188.5">G8 H8</text>
<text x="228.2" y="190.3">G8 H8</text>
<text x="228.2" y="186.7">G7</text>
<text x="231.4" y="186.7">H7</text>
</g>
</svg>
